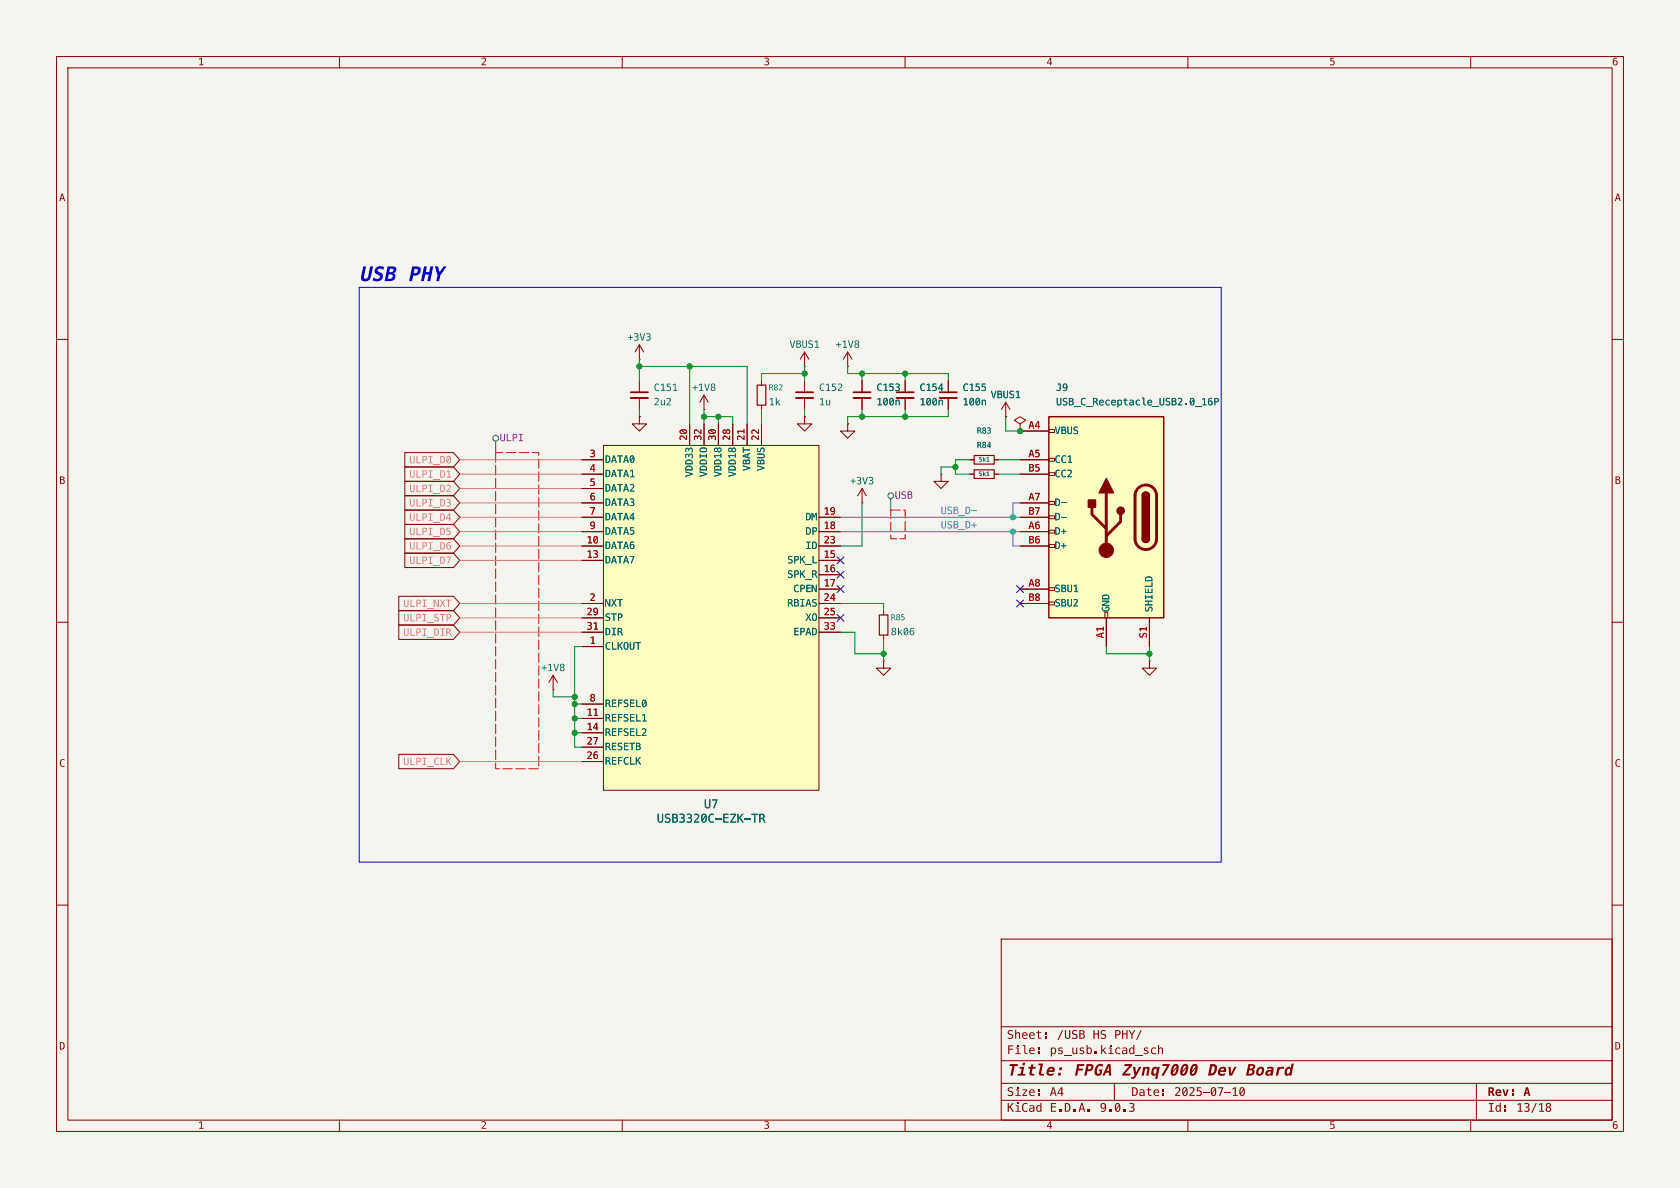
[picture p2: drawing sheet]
<svg xmlns="http://www.w3.org/2000/svg" width="297mm" height="210mm" viewBox="0 0 297 210" stroke-linecap="round" stroke-linejoin="round" font-family="sans-serif">
<path d="M0 0h297v210h-297z" fill="#f5f4ef" stroke="#f5f4ef" stroke-width=".18"/>
<g fill="none" stroke="#840000" stroke-width=".18">
<path d="M10 10h277v190h-277zM12 12h273v186h-273zM60 10v2M110 10v2M160 10v2M210 10v2M260 10v2M10 60h2M285 60h2M10 110h2M285 110h2M10 160h2"/>
<path d="M177 166h108v32h-108zM285 160h2M60 198v2M110 198v2M160 198v2M210 198v2M260 198v2"/>
</g>
<g fill="#840000">
<path d="M205.5 192.6h.3v.4h-.3z"/>
<path d="M205.5 193.4h.3v.3h-.3z"/>
<path d="M219.3 192.3l.1-.1a.56 .56 0 0 1 .6 .2 .56 .56 0 0 1 .1 .6 .53 .53 0 0 1-.2 .7 .53 .53 0 0 1-.7-.1v-.2h.2a.29 .29 0 0 0 .4 .1 .29 .29 0 0 0 .1-.4l-.1-.4-.4 .7h-.2l-.1-.4h.2v.2l.5-.7a.29 .29 0 0 0-.4-.1 .29 .29 0 0 0-.1 .4v.2h-.2z"/>
</g>
<path d="M177 194.5h108" fill="none" stroke="#840000" stroke-width=".18"/>
<g fill="#840000">
<path d="M192.3 196.1h.4v.4h-.4z"/>
<path d="M199.7 195h.2a.41 .41 0 0 1 .6 .1 .41 .41 0 0 1-.2 .6 .47 .47 0 0 1 .2 .7 .47 .47 0 0 1-.7 .1h-.2v-.2l.2 .1a.34 .34 0 0 0 .6-.3 .34 .34 0 0 0-.5-.3v-.2a.29 .29 0 0 0 .4 0 .29 .29 0 0 0 0-.4 .29 .29 0 0 0-.4 0h-.2z"/>
</g>
<path d="M177 191.5h108" fill="none" stroke="#840000" stroke-width=".18"/>
<g fill="#840000">
<path d="M183.5 192.6h.3v.4h-.3z"/>
<path d="M183.5 193.4h.3v.3h-.3z"/>
<path d="M266 195.4h.3v.4h-.3z"/>
<path d="M266 196.2h.3v.3h-.3z"/>
<path d="M273.4 195.1a.43 .43 0 0 1 .7 0 .43 .43 0 0 1-.2 .6 .47 .47 0 0 1 0 .9 .47 .47 0 0 1-.7-.5h.3a.3 .3 0 0 0 .4 .2 .3 .3 0 0 0 0-.4 .3 .3 0 0 0-.4 .1l-.3 .1 .1-.2 .3-.2-.3-.3h.2a.26 .26 0 0 0 .4 .2 .26 .26 0 0 0 0-.4 .26 .26 0 0 0-.4 .1l-.2 .1z"/>
</g>
<path d="M177 187.5h108" fill="none" stroke="#840000" stroke-width=".18"/>
<g fill="#840000">
<path d="M180.8 187.9h.4l-.1 .4h-.4z"/>
<path d="M185.3 188.8a.64 .64 0 0 1 .9-.2 .64 .64 0 0 1 .2 .9h-1a.37 .37 0 0 0 .2 .4 .37 .37 0 0 0 .4-.1l.3-.1-.1 .4h-.1a.69 .69 0 0 1-.9 0 .69 .69 0 0 1-.1-.9h1a.31 .31 0 0 0-.3-.3 .31 .31 0 0 0-.3 .3h-.4z"/>
<path d="M187.3 188.7h.5l-.1 .5h-.5z"/>
<path d="M187.1 189.6h.5l-.1 .5h-.5z"/>
<path d="M182.1 185.3a.5 .5 0 0 1 .6-.1 .5 .5 0 0 1 .2 .6h-.8a.43 .43 0 0 0 .3 .4 .43 .43 0 0 0 .5-.1v.2l-.4 .1a.56 .56 0 0 1-.6-.8h.9a.31 .31 0 0 0-.4-.3 .31 .31 0 0 0-.3 .3h-.2z"/>
<path d="M183.5 185.2h.3v.4h-.3z"/>
<path d="M183.5 186h.3v.3h-.3z"/>
<path d="M202.3 185.2h.7v.2h-.5v.2a.42 .42 0 0 1 .5 .3 .42 .42 0 0 1-.3 .5 .42 .42 0 0 1-.5-.3h.6l.1-.1-.3-.2a.33 .33 0 0 1-.3-.2 .33 .33 0 0 1 0-.4z"/>
<path d="M203.6 185.3l.2-.1a.38 .38 0 0 1 .6 .2 .42 .42 0 0 0-.6 .1 .42 .42 0 0 0 0 .5 .42 .42 0 0 0 .6 .1 .39 .39 0 0 1-.7 .2 .69 .69 0 0 1-.1-1z"/>
<path d="M204.7 184.7h.2v.7l.3-.2a.36 .36 0 0 1 .4 .4v.7h-.2v-.7a.26 .26 0 0 0-.3-.3 .26 .26 0 0 0-.2 .4v.6h-.2z"/>
</g>
<path d="M177 181.5h108" fill="none" stroke="#840000" stroke-width=".18"/>
<g fill="#840000">
<path d="M184.8 182.5h.3v.4h-.3z"/>
<path d="M184.8 183.3h.3v.3h-.3z"/>
</g>
<g fill="none" stroke="#840000" stroke-width=".18">
<path d="M142.2 73.7v1.2h1.3l-1.3 1.3-1.2-1.3h1.2M142.2 73.7h.1M149.9 64.8h.1M149.9 62.2l-.8 1.3M149.9 62.2l.7 1.3M149.9 62.2v2.6M177.8 73.7h.1M177.8 71.1l-.8 1.3M177.8 71.1l.8 1.3M177.8 71.1v2.6M180.3 74.9l1.1-.6-1.1-.6-1 .6 1 .6v1.3M180.3 76.2h.1"/>
<path d="M152.4 88.9h.1M152.4 86.4l-.8 1.2M152.4 86.4l.8 1.2M152.4 86.4v2.5M166.4 83.8v1.3h1.2l-1.2 1.3-1.3-1.3h1.3M166.4 83.8h.1M171.4 81.3h.8M171.4 83.8h.8M175.8 81.3h.7M175.8 83.8h.7M197 191.5v3M261 191.5v6.5"/>
</g>
<path d="M172.2 80.5h3.6v1.5h-3.6zM172.2 83.1h3.6v1.5h-3.6z" fill="none" stroke="#840000" stroke-width=".2"/>
<path d="M185.4 73.7h20.3v35.5h-20.3z" fill="#ffffc2"/>
<g fill="none" stroke="#840000" stroke-width=".18">
<path d="M180.3 76.2h5.1M185.4 75.9h1v.6h-1zM180.3 81.3h5.1M180.3 83.8h5.1M180.3 88.9h5.1M180.3 91.4h5.1M180.3 94h5.1M180.3 96.5h5.1M185.4 81h1v.5h-1zM185.4 83.6h1v.5h-1zM185.4 88.6h1v.6h-1zM185.4 91.2h1v.5h-1z"/>
<path d="M185.4 93.7h1v.5h-1zM185.4 96.3h1v.5h-1zM180.3 104.1h5.1M180.3 106.7h5.1M185.4 103.9h1v.5h-1zM185.4 106.4h1v.5h-1zM195.3 108.2h.5v1h-.5zM195.6 109.2v5.1M203.2 109.2v5.1"/>
</g>
<path d="M185.4 73.7h20.3v35.5h-20.3zM201.9 87.6a.64 .64 0 0 1 .7-.6 .64 .64 0 0 1 .6 .6M201.9 95.3a.64 .64 0 0 0 .7 .6 .64 .64 0 0 0 .6-.6" fill="none" stroke="#840000" stroke-width=".25"/>
<path d="M193 89.7v1.2l2.6 2.6M195.6 87.1v10.2M198.1 90.9v1.3l-2.5 2.5M201.2 86.3a1.9 1.9 0 0 1 2.1-.4 1.9 1.9 0 0 1 1.2 1.7v7.7a1.91 1.91 0 0 1-1.9 1.8 1.91 1.91 0 0 1-1.9-1.8v-7.8l.1-.7z" fill="none" stroke="#840000" stroke-width=".51"/>
<g fill="#840000" stroke="#840000" stroke-width=".25">
<path d="M201.9 87.6h1.3v7.7h-1.3z"/>
<path d="M202.1 87.2a.64 .64 0 0 1 .7-.2 .64 .64 0 0 1 .4 .6h-1.3z"/>
<path d="M201.9 95.3h1.3a.64 .64 0 0 1-.6 .6 .64 .64 0 0 1-.7-.6z"/>
<path d="M195.6 84.6l1.2 2.5h-2.5z"/>
<path d="M192.4 88.4h1.3v1.3h-1.3z"/>
<circle cx="198.1" cy="90.3" r=".63"/>
</g>
<circle cx="195.6" cy="97.3" r="1.27" fill="#840000" stroke="#840000" stroke-width=".18"/>
<g fill="#006464">
<path d="M213.7 70.4h.1a.31 .31 0 0 1 .5 .1h-.2a.37 .37 0 0 0-.4 .5 .41 .41 0 0 1 .6 .1 .41 .41 0 0 1-.2 .6 .41 .41 0 0 1-.5-.4l.1-.1a.25 .25 0 0 0 .4 .2 .25 .25 0 0 0 0-.4 .25 .25 0 0 0-.4 .1l-.1 .1v-.5z"/>
<path d="M214.7 70.4h.3a.42 .42 0 0 1 .5 .5 .42 .42 0 0 1-.7 .2v.5h-.1v-.6h.3a.24 .24 0 0 0 .3-.3 .24 .24 0 0 0-.3-.2h-.2v.5h-.1z"/>
</g>
<path d="M111.5 69.3h3.1" fill="none" stroke="#840000" stroke-width=".3"/>
<path d="M111.5 70.4h3.1" fill="none" stroke="#840000" stroke-width=".33"/>
<g fill="none" stroke="#840000" stroke-width=".18">
<path d="M113 63.5h.1M113 61v2.5M113 67.3v2M113 70.4v2M113 61l-.7 1.2M113 61l.8 1.2M124.5 72.4h.1M124.5 69.9l-.8 1.2M124.5 69.9l.7 1.2M124.5 69.9v2.5M134.6 67.3v.8M134.6 71.6v.8"/>
<path d="M142.2 64.8h.1M142.2 62.2l-.7 1.3M142.2 62.2l.8 1.3M142.2 62.2v2.6M156.2 108v.7M156.2 112.3v.7"/>
</g>
<path d="M133.9 68.1h1.5v3.5h-1.5zM155.4 108.7h1.6v3.6h-1.6z" fill="none" stroke="#840000" stroke-width=".2"/>
<path d="M106.7 78.7h38.1v61h-38.1z" fill="#ffffc2"/>
<g fill="none" stroke="#840000" stroke-width=".18">
<path d="M106.7 78.7h38.1v61h-38.1zM113 73.7v1.2h1.3l-1.3 1.3-1.2-1.3h1.2M113 73.7h.1M121.9 74.9v3.8M124.5 74.9v3.8M127 74.9v3.8M129.5 74.9v3.8M132.1 74.9v3.8M134.6 74.9v3.8M142.2 67.3v2M142.2 70.4v2M149.9 74.9v1.3h1.2l-1.2 1.3-1.3-1.3h1.3"/>
<path d="M149.9 74.9h.1M152.4 67.3v2M152.4 70.4v2M160 67.3v2M160 70.4v2M167.6 67.3v2M167.6 70.4v2M102.9 81.3h3.8M102.9 83.8h3.8M102.9 86.4h3.8M102.9 88.9h3.8M102.9 91.4h3.8"/>
<path d="M102.9 94h3.8M102.9 96.5h3.8M102.9 99.1h3.8M144.8 91.4h3.8M144.8 94h3.8M144.8 96.5h3.8M144.8 99.1h3.8M97.8 119.4l-.8 1.3M97.8 119.4l.8 1.3M97.8 119.4v2.5M102.9 106.7h3.8M102.9 109.2h3.8"/>
<path d="M102.9 111.8h3.8M102.9 114.3h3.8M144.8 106.7h3.8M144.8 109.2h3.8M144.8 111.8h3.8M144.8 101.6h3.8M144.8 104.1h3.8M156.2 116.8v1.3h1.3l-1.3 1.3-1.3-1.3h1.3M156.2 116.8h.1M203.2 116.8v1.3h1.3l-1.3 1.3-1.3-1.3h1.3M203.2 116.8h.1M70.5 133.3h9.7l1.1 1.3-1.1 1.3h-9.7z"/>
<path d="M97.8 121.9h.1M102.9 124.5h3.8M102.9 127h3.8M102.9 129.5h3.8M102.9 132.1h3.8M102.9 134.6h3.8"/>
</g>
<path d="M140.7 69.3h3.1M150.9 69.3h3M158.5 69.3h3M166.1 69.3h3.1" fill="none" stroke="#840000" stroke-width=".3"/>
<path d="M140.7 70.4h3.1M150.9 70.4h3M158.5 70.4h3M166.1 70.4h3.1" fill="none" stroke="#840000" stroke-width=".33"/>
<g fill="none" stroke="#484848" stroke-width=".18">
<path d="M87.6 78v2M157.5 88.1v2.1"/>
<circle cx="87.6" cy="77.5" r=".51"/>
<circle cx="157.5" cy="87.6" r=".51"/>
</g>
<path d="M87.6 80v55.9h7.6v-55.9h-7.6M157.5 90.2h2.5v5.1h-2.5v-5.1" fill="none" stroke="#f00" stroke-width=".18" stroke-dasharray="1.7 .6"/>
<path d="M78.9 111.1h.4a.35 .35 0 0 1 .4 .2 .35 .35 0 0 1-.3 .5l.5 .6h-.2l-.3-.5-.2-.1h-.1v.6h-.2v-.7h.4a.23 .23 0 0 0 .2-.2 .23 .23 0 0 0-.2-.3h-.2v.5h-.2z" fill="#dd7878"/>
<g fill="none" stroke="#840000" stroke-width=".18">
<path d="M113 73.7h.1M121.9 74.9v3.8M124.5 74.9v3.8M127 74.9v3.8M129.5 74.9v3.8M132.1 74.9v3.8M134.6 74.9v3.8M142.2 73.7h.1M149.9 74.9h.1M152.4 67.3v2M152.4 70.4v2M160 67.3v2"/>
<path d="M160 70.4v2M71.6 87.6h8.6l1.1 1.3-1.1 1.3h-8.6zM71.6 82.5h8.6l1.1 1.3-1.1 1.3h-8.6zM71.6 95.2h8.6l1.1 1.3-1.1 1.3h-8.6zM71.6 97.8h8.6l1.1 1.3-1.1 1.2h-8.6zM71.6 90.2h8.6l1.1 1.2-1.1 1.3h-8.6zM71.6 80h8.6l1.1 1.3-1.1 1.3h-8.6zM71.6 85.1h8.6l1.1 1.3-1.1 1.2h-8.6zM71.6 92.7h8.6l1.1 1.3-1.1 1.3h-8.6zM102.9 81.3h3.8M102.9 83.8h3.8M102.9 86.4h3.8"/>
<path d="M102.9 88.9h3.8M102.9 91.4h3.8M102.9 94h3.8M102.9 96.5h3.8M102.9 99.1h3.8M144.8 91.4h3.8M144.8 94h3.8M144.8 96.5h3.8M144.8 99.1h3.8M70.5 110.5h9.7l1.1 1.3-1.1 1.2h-9.7zM70.5 105.4h9.7l1.1 1.3-1.1 1.3h-9.7zM70.5 107.9h9.7l1.1 1.3-1.1 1.3h-9.7z"/>
<path d="M102.9 106.7h3.8M102.9 109.2h3.8M102.9 111.8h3.8M102.9 114.3h3.8M144.8 106.7h3.8M144.8 109.2h3.8M144.8 111.8h3.8M144.8 101.6h3.8M144.8 104.1h3.8M102.9 124.5h3.8M102.9 127h3.8M102.9 129.5h3.8"/>
<path d="M102.9 132.1h3.8M102.9 134.6h3.8"/>
</g>
<g fill="none" stroke="#009600" stroke-width=".18">
<path d="M113 64.8h19.1v10.1M113 63.5v3.8M113 72.4v1.3M121.9 64.8v10.1M124.5 72.4v2.5M124.5 73.7h5v1.2M127 73.7v1.2M134.6 72.4v2.5M142.2 66h-7.6v1.3M142.2 64.8v2.5M142.2 72.4v1.3M149.9 64.8v1.2h17.7v1.3"/>
<path d="M152.4 66v1.3M152.4 72.4v1.3M160 66v1.3M160 72.4v1.3M167.6 72.4v1.3h-17.7v1.2M177.8 73.7v2.5h2.5M152.4 88.9v7.6h-3.8M168.9 82.6h-2.5v1.2M171.4 81.3h-2.5v2.5h2.5M176.5 81.3h3.8M176.5 83.8h3.8M102.9 114.3h-1.3v17.8h1.3"/>
<path d="M148.6 111.8h2.5v3.8h5.1M148.6 106.7h7.6v1.3M156.2 113v3.8M195.6 114.3v1.3h7.6M203.2 114.3v2.5M97.8 121.9v1.3h3.8M101.6 129.5h1.3M101.6 127h1.3M101.6 124.5h1.3"/>
</g>
<path d="M148.6 94h31.7M148.6 91.4h31.7M179.1 94v2.5h1.2M180.3 88.9h-1.2v2.5" fill="none" stroke="#04a5e5" stroke-width=".18"/>
<path d="M81.3 96.5h21.6M81.3 91.4h21.6M81.3 94h21.6M81.3 99.1h21.6M81.3 86.4h21.6M81.3 83.8h21.6M81.3 81.3h21.6M81.3 88.9h21.6M81.3 109.2h21.6M81.3 106.7h21.6M81.3 111.8h21.6M81.3 134.6h21.6" fill="none" stroke="#dd7878" stroke-width=".18"/>
<path d="M148 98.5l1.2 1.2M149.2 98.5l-1.2 1.2M148 103.5l1.2 1.2M148 101l1.2 1.2M148 108.6l1.2 1.2M149.2 103.5l-1.2 1.2M149.2 101l-1.2 1.2M149.2 108.6l-1.2 1.2M179.7 103.5l1.2 1.2M179.7 106.1l1.2 1.2M180.9 103.5l-1.2 1.2M180.9 106.1l-1.2 1.2" fill="none" stroke="#000084" stroke-width=".18"/>
<path d="M63.5 50.8h152.4v101.6h-152.4z" fill="none" stroke="#0000c2" stroke-width=".18"/>
<g fill="#006464">
<path d="M213.7 70.4h.1a.31 .31 0 0 1 .5 .1h-.2a.37 .37 0 0 0-.4 .5 .41 .41 0 0 1 .6 .1 .41 .41 0 0 1-.2 .6 .41 .41 0 0 1-.5-.4l.1-.1a.25 .25 0 0 0 .4 .2 .25 .25 0 0 0 0-.4 .25 .25 0 0 0-.4 .1l-.1 .1v-.5z"/>
<path d="M214.7 70.4h.3a.42 .42 0 0 1 .5 .5 .42 .42 0 0 1-.7 .2v.5h-.1v-.6h.3a.24 .24 0 0 0 .3-.3 .24 .24 0 0 0-.3-.2h-.2v.5h-.1z"/>
</g>
<g fill="none" stroke="#840000" stroke-width=".18">
<path d="M167.6 67.3v2M167.6 70.4v2M177.8 73.7h.1M180.3 76.2h.1M180.3 76.2h5.1M171.4 81.3h.8M171.4 83.8h.8M175.8 81.3h.7M175.8 83.8h.7M180.3 81.3h5.1M180.3 83.8h5.1M180.3 88.9h5.1"/>
<path d="M180.3 91.4h5.1M180.3 94h5.1M180.3 96.5h5.1M180.3 104.1h5.1M180.3 106.7h5.1M195.6 109.2v5.1M203.2 109.2v5.1"/>
</g>
<g fill="#009600" stroke="#009600" stroke-width=".18">
<circle cx="121.9" cy="64.8" r=".46"/>
<circle cx="127" cy="73.7" r=".46"/>
<circle cx="124.5" cy="73.7" r=".46"/>
<circle cx="160" cy="73.7" r=".46"/>
<circle cx="152.4" cy="66" r=".46"/>
<circle cx="142.2" cy="66" r=".46"/>
<circle cx="160" cy="66" r=".46"/>
<circle cx="152.4" cy="73.7" r=".46"/>
<circle cx="203.2" cy="115.6" r=".46"/>
<circle cx="156.2" cy="115.6" r=".46"/>
<circle cx="101.6" cy="129.5" r=".46"/>
<circle cx="113" cy="64.8" r=".46"/>
<circle cx="101.6" cy="124.5" r=".46"/>
<circle cx="101.6" cy="127" r=".46"/>
<circle cx="101.6" cy="123.2" r=".46"/>
<circle cx="168.9" cy="82.6" r=".46"/>
<circle cx="180.3" cy="76.2" r=".46"/>
</g>
<g fill="#04a5e5" stroke="#04a5e5" stroke-width=".18">
<circle cx="179.1" cy="94" r=".46"/>
<circle cx="179.1" cy="91.4" r=".46"/>
</g>
<text font-size="3.5" fill="#0000c2" x="63.5" y="50.7">USB PHY</text>
<g font-size="2.8" fill="#840000">
<text x="178" y="190.9">Title:</text>
<text x="189.8" y="190.9">FPGA Zynq7000</text>
<text x="213.4" y="190.9">Dev Board</text>
</g>
<g font-size="2.1" fill="#006464">
<text x="124.4" y="143.5">U7</text>
<text x="116.1" y="146">USB3320C-EZK-TR</text>
</g>
<g font-size="2.1" fill="#840000">
<text x="178" y="184.2">Sheet:</text>
<text x="186.8" y="184.2">/USB HS PHY/</text>
<text x="178" y="186.9">File:</text>
<text x="185.6" y="186.9">ps_usb.kicad_sch</text>
<text x="178" y="197.1">KiCad</text>
<text x="178" y="194.3">Size:</text>
<text x="185.6" y="197.1">E.D.A.</text>
<text x="185.6" y="194.3">A4</text>
<text x="194.4" y="197.1">9.0.3</text>
<text x="200" y="194.3">Date:</text>
<text x="207.6" y="194.3">2025-07-10</text>
<text x="263" y="194.3">Rev:</text>
<text x="263" y="197.1">Id:</text>
<text x="268.1" y="197.1">13/18</text>
<text x="269.3" y="194.3">A</text>
</g>
<g font-size="1.8" fill="#840000">
<text x="35" y="12.1">1</text>
<text x="85" y="12.1">2</text>
<text x="135" y="12.1">3</text>
<text x="185" y="12.1">4</text>
<text x="235" y="12.1">5</text>
<text x="285" y="12.1">6</text>
<text x="10.5" y="36.1">A</text>
<text x="285.5" y="36.1">A</text>
<text x="10.5" y="86.1">B</text>
<text x="285.5" y="86.1">B</text>
<text x="10.5" y="136.1">C</text>
<text x="285.5" y="136.1">C</text>
<text x="10.5" y="186.1">D</text>
<text x="285.5" y="186.1">D</text>
<text x="35" y="200.1">1</text>
<text x="85" y="200.1">2</text>
<text x="135" y="200.1">3</text>
<text x="185" y="200.1">4</text>
<text x="235" y="200.1">5</text>
<text x="285" y="200.1">6</text>
</g>
<g font-size="1.8" fill="#006464">
<text x="110.9" y="60.7">+3V3</text>
<text x="139.6" y="62">VBUS1</text>
<text x="147.7" y="62">+1V8</text>
<text x="115.6" y="69.6">C151</text>
<text x="122.3" y="69.6">+1V8</text>
<text x="144.8" y="69.6">C152</text>
<text x="154.9" y="69.6">C153</text>
<text x="162.6" y="69.6">C154</text>
<text x="170.2" y="69.6">C155</text>
<text x="175.1" y="70.9">VBUS1</text>
<text x="186.7" y="69.6">J9</text>
<text x="115.6" y="72.2">2u2</text>
<text x="135.9" y="72.2">1k</text>
<text x="144.8" y="72.2">1u</text>
<text x="154.9" y="72.2">100n</text>
<text x="162.6" y="72.2">100n</text>
<text x="170.2" y="72.2">100n</text>
<text x="186.4" y="77.2">VBUS</text>
<text x="186.7" y="72.2">USB_C_Receptacle_USB2.0_16P</text>
<text x="106.9" y="82.3">DATA0</text>
<text x="133.1" y="83.3" transform="rotate(-90 133.1 83.3)">VBAT</text>
<text x="135.7" y="83.3" transform="rotate(-90 135.7 83.3)">VBUS</text>
<text x="186.4" y="82.3">CC1</text>
<text x="106.9" y="84.9">DATA1</text>
<text x="106.9" y="87.4">DATA2</text>
<text x="106.9" y="89.9">DATA3</text>
<text x="123" y="84.3" transform="rotate(-90 123 84.3)">VDD33</text>
<text x="125.5" y="84.3" transform="rotate(-90 125.5 84.3)">VDDIO</text>
<text x="128" y="84.3" transform="rotate(-90 128 84.3)">VDD18</text>
<text x="130.6" y="84.3" transform="rotate(-90 130.6 84.3)">VDD18</text>
<text x="150.3" y="86.1">+3V3</text>
<text x="186.4" y="84.9">CC2</text>
<text x="186.4" y="89.9">D-</text>
<text x="106.9" y="92.5">DATA4</text>
<text x="106.9" y="95">DATA5</text>
<text x="142.4" y="92.5">DM</text>
<text x="142.4" y="95">DP</text>
<text x="186.4" y="92.5">D-</text>
<text x="186.4" y="95">D+</text>
<text x="106.9" y="97.6">DATA6</text>
<text x="106.9" y="100.1">DATA7</text>
<text x="139.2" y="100.1">SPK_L</text>
<text x="142.4" y="97.6">ID</text>
<text x="186.4" y="97.6">D+</text>
<text x="106.9" y="107.7">NXT</text>
<text x="139.2" y="102.6">SPK_R</text>
<text x="139.2" y="107.7">RBIAS</text>
<text x="140.2" y="105.2">CPEN</text>
<text x="186.4" y="105.2">SBU1</text>
<text x="186.4" y="107.7">SBU2</text>
<text x="106.9" y="110.3">STP</text>
<text x="106.9" y="112.8">DIR</text>
<text x="140.2" y="112.8">EPAD</text>
<text x="142.4" y="110.3">XO</text>
<text x="157.5" y="112.8">8k06</text>
<text x="196.6" y="108.2" transform="rotate(-90 196.6 108.2)">GND</text>
<text x="204.2" y="108.2" transform="rotate(-90 204.2 108.2)">SHIELD</text>
<text x="95.7" y="119.1">+1V8</text>
<text x="106.9" y="115.3">CLKOUT</text>
<text x="106.9" y="125.5">REFSEL0</text>
<text x="106.9" y="128">REFSEL1</text>
<text x="106.9" y="130.6">REFSEL2</text>
<text x="106.9" y="133.1">RESETB</text>
<text x="106.9" y="135.7">REFCLK</text>
</g>
<g font-size="1.8" fill="#a90000">
<text x="121.7" y="77.9" transform="rotate(-90 121.7 77.9)">20</text>
<text x="124.2" y="77.9" transform="rotate(-90 124.2 77.9)">32</text>
<text x="126.7" y="77.9" transform="rotate(-90 126.7 77.9)">30</text>
<text x="129.3" y="77.9" transform="rotate(-90 129.3 77.9)">28</text>
<text x="131.8" y="77.9" transform="rotate(-90 131.8 77.9)">21</text>
<text x="134.4" y="77.9" transform="rotate(-90 134.4 77.9)">22</text>
<text x="181.8" y="75.9">A4</text>
<text x="104.2" y="81">3</text>
<text x="104.2" y="83.6">4</text>
<text x="181.8" y="81">A5</text>
<text x="181.8" y="83.6">B5</text>
<text x="104.2" y="86.1">5</text>
<text x="104.2" y="88.6">6</text>
<text x="181.8" y="88.6">A7</text>
<text x="104.2" y="91.2">7</text>
<text x="104.2" y="93.7">9</text>
<text x="145.6" y="91.2">19</text>
<text x="145.6" y="93.7">18</text>
<text x="181.8" y="91.2">B7</text>
<text x="181.8" y="93.7">A6</text>
<text x="103.7" y="96.3">10</text>
<text x="103.7" y="98.8">13</text>
<text x="145.6" y="96.3">23</text>
<text x="145.6" y="98.8">15</text>
<text x="145.6" y="101.3">16</text>
<text x="181.8" y="96.3">B6</text>
<text x="104.2" y="106.4">2</text>
<text x="145.6" y="103.9">17</text>
<text x="145.6" y="106.4">24</text>
<text x="181.8" y="103.9">A8</text>
<text x="181.8" y="106.4">B8</text>
<text x="103.7" y="109">29</text>
<text x="103.7" y="111.5">31</text>
<text x="145.6" y="109">25</text>
<text x="145.6" y="111.5">33</text>
<text x="195.3" y="112.8" transform="rotate(-90 195.3 112.8)">A1</text>
<text x="202.9" y="112.8" transform="rotate(-90 202.9 112.8)">S1</text>
<text x="104.2" y="114">1</text>
<text x="104.2" y="124.2">8</text>
<text x="103.7" y="126.7">11</text>
<text x="103.7" y="129.3">14</text>
<text x="103.7" y="131.8">27</text>
<text x="103.7" y="134.4">26</text>
</g>
<g font-size="1.8" fill="#dd7878">
<text x="72.4" y="82.4">ULPI_D0</text>
<text x="72.4" y="84.9">ULPI_D1</text>
<text x="72.4" y="87.5">ULPI_D2</text>
<text x="72.4" y="90">ULPI_D3</text>
<text x="72.4" y="92.6">ULPI_D4</text>
<text x="72.4" y="95.1">ULPI_D5</text>
<text x="72.4" y="97.6">ULPI_D6</text>
<text x="72.4" y="100.2">ULPI_D7</text>
<text x="71.3" y="107.8">ULPI_NXT</text>
<text x="71.3" y="112.9">ULPI_DIR</text>
<text x="71.3" y="110.3">ULPI_STP</text>
<text x="71.3" y="135.7">ULPI_CLK</text>
</g>
<g font-size="1.8" fill="#840084">
<text x="88.3" y="78.5">ULPI</text>
<text x="158.2" y="88.7">USB</text>
</g>
<g font-size="1.8" fill="#04a5e5">
<text x="166.3" y="93.6">USB_D+</text>
<text x="166.3" y="91.1">USB_D-</text>
</g>
<g font-size="1.4" fill="#006464">
<text x="135.9" y="69.4">R82</text>
<text x="172.7" y="77">R83</text>
<text x="172.7" y="79.6">R84</text>
<text x="157.5" y="110">R85</text>
</g>
<g font-size="1.1" fill="#006464">
<text x="173" y="81.9">5k1</text>
<text x="173" y="84.4">5k1</text>
</g>
</svg>
